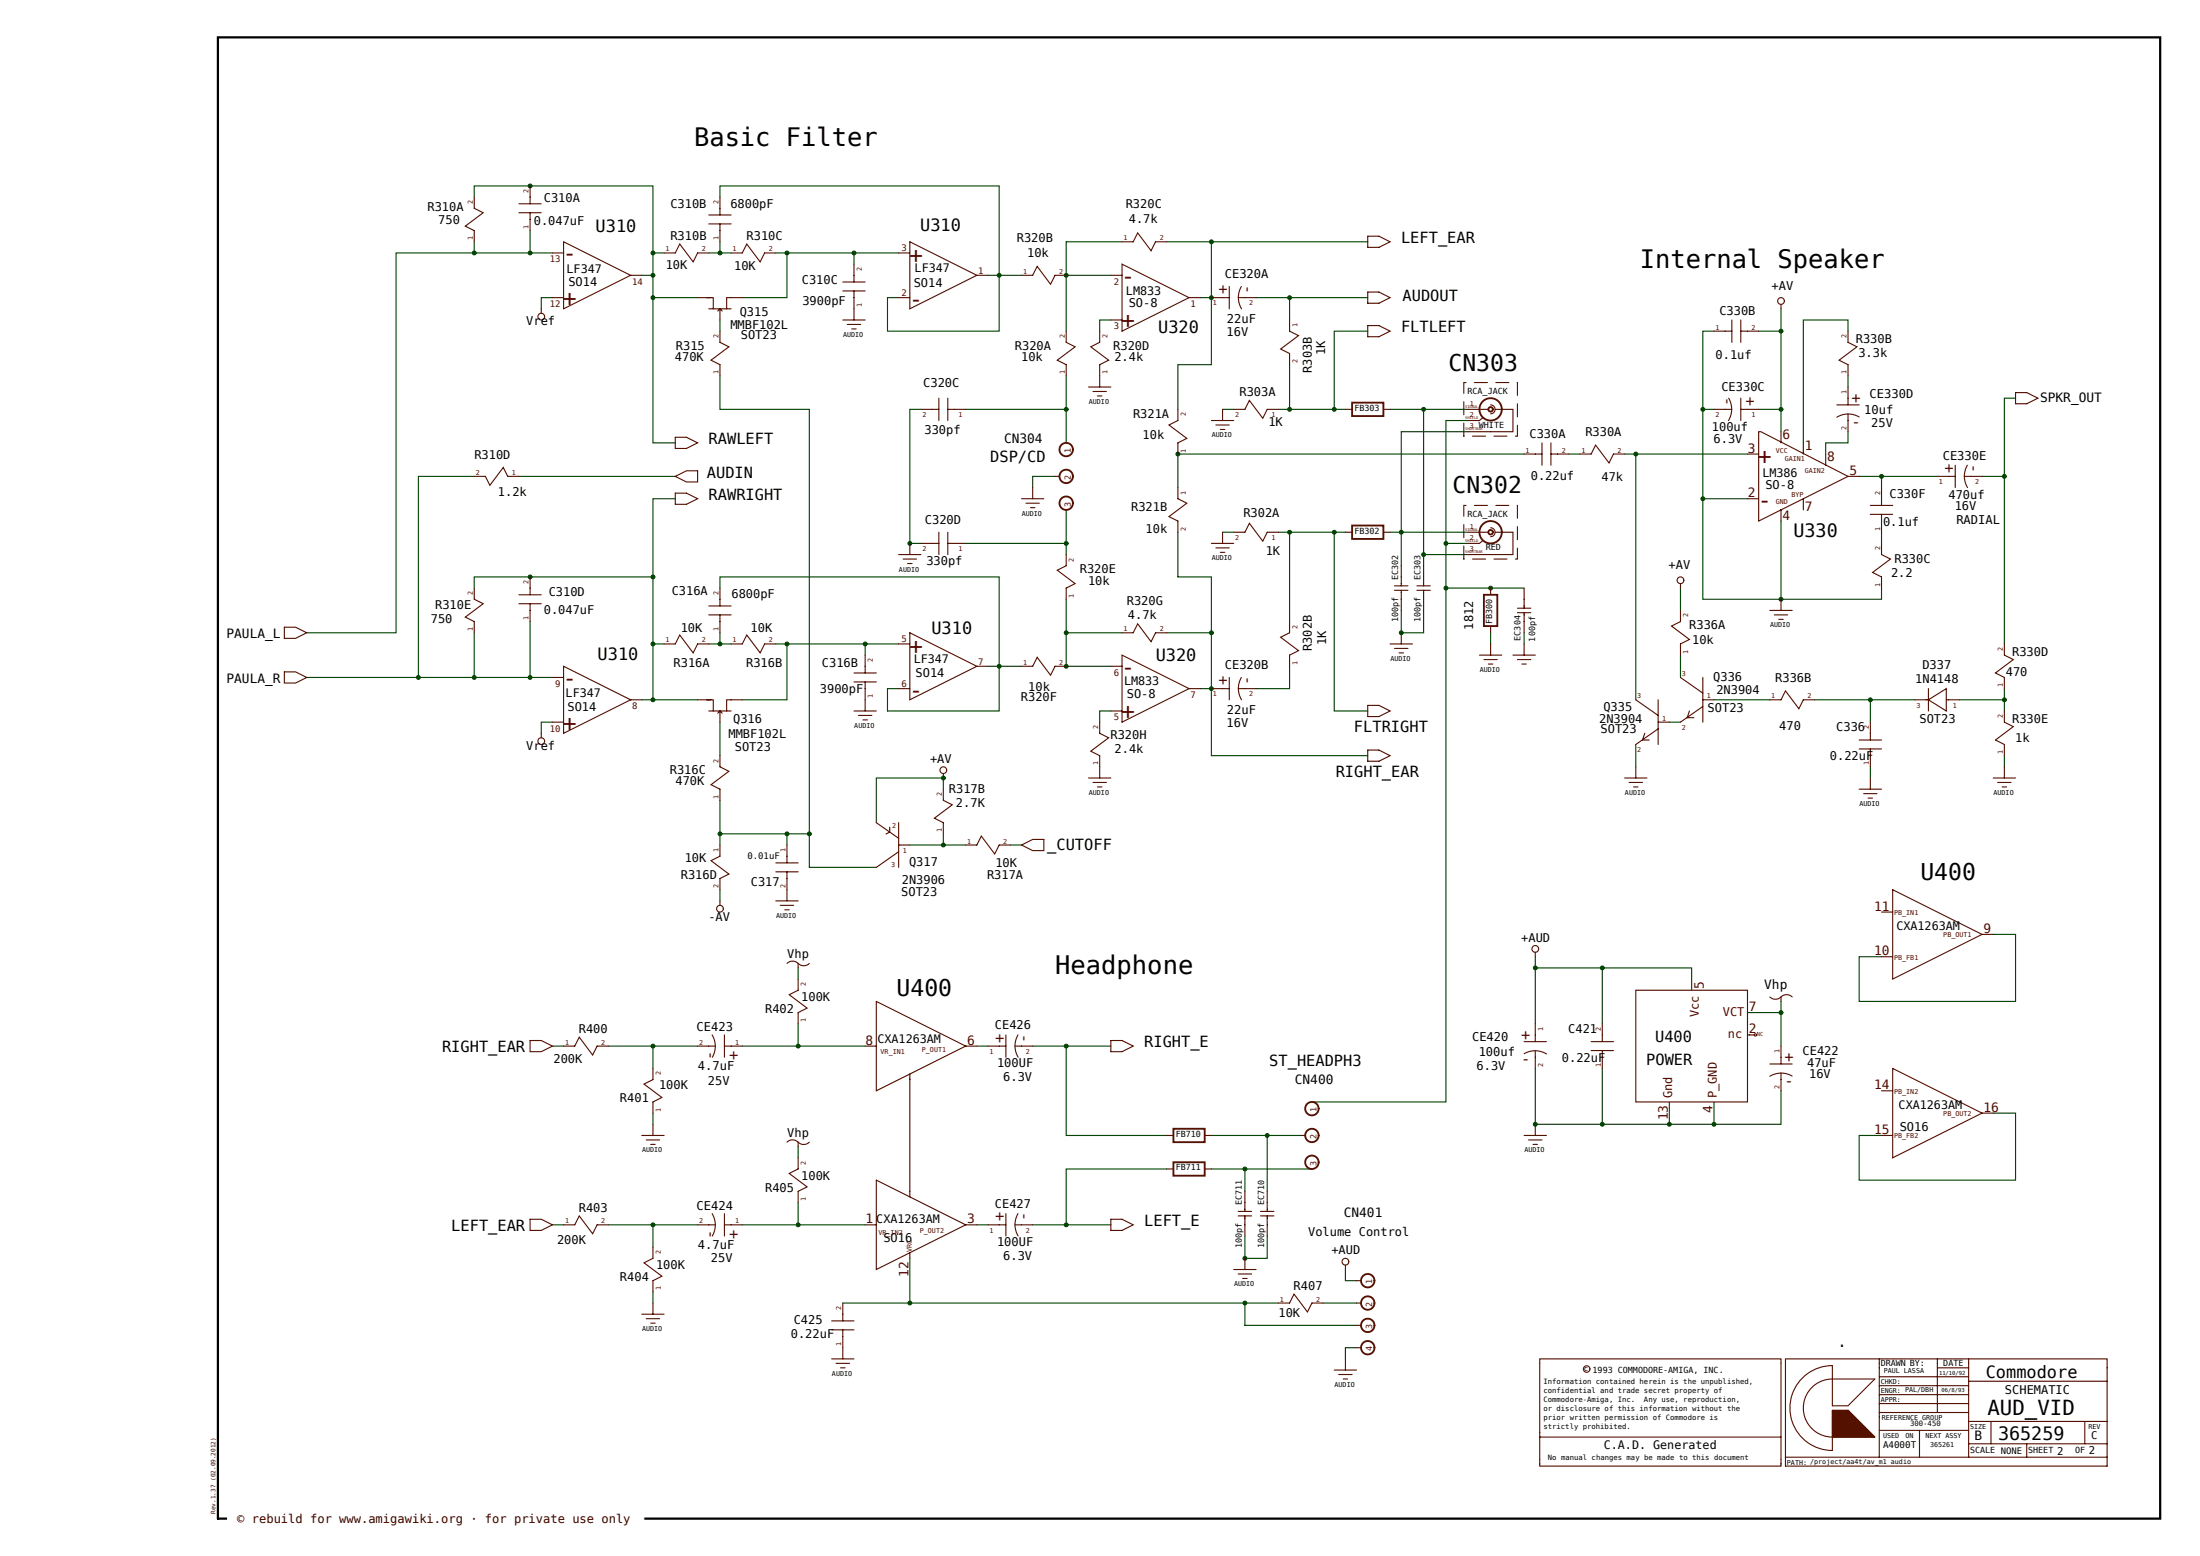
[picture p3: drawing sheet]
<svg xmlns="http://www.w3.org/2000/svg" width="420mm" height="297mm" viewBox="0 0 420 297" stroke-linecap="round" stroke-linejoin="round" font-family="sans-serif">
<path d="M41.6 7.1h370.8v282.8h-370.8z" fill="#fff" stroke="#fff" stroke-width=".19"/>
<path d="M41.6 7.1h370.8v282.8h-370.8z" fill="none" stroke="#000" stroke-width=".43"/>
<g fill="none" stroke="#040" stroke-width=".21">
<path d="M90.5 37.6v-2.1h34.2v49h4.2M137.4 37.6v-2.1h53.4v27.7h-21.4v-6.4h2.2M90.5 46.2v2.1M101.2 44v4.3M105.5 48.3h-29.9v72.5h-17M105.5 56.8h-2.2v2.1M122.5 52.5h2.2M124.7 48.3h2.1M124.7 56.8h8.5M137.4 46.2v2.1h-2.1M137.4 48.3h2.2M148.1 48.3h23.5"/>
<path d="M150.2 48.3v8.5h-8.5M163 48.3v2.1M188.6 52.5h6.4M203.5 52.5h8.6M214.2 46.2h-10.7v17M222.7 46.2h38.4M229.1 56.8h2.2M231.3 46.2v23.4h-6.4v8.5M239.8 56.8h21.3M246.2 56.8v4.3M340 58.9v19.2M137.4 71.7v6.4h17.1v87.5h12.8"/>
<path d="M137.4 61.1v2.1M175.8 78.1h-2.1v25.6h2.1M184.4 78.1h19.1v6.4M203.5 71.7v6.4M212.1 61.1h-2.2v2.1M233.4 78.1h2.1M246.2 69.6v8.5M254.7 78.1h2.2M261.1 63.2h-6.4v14.9h-10.6M265.4 78.1h6.4M280.3 78.1h-8.5v27.8M325.1 78.1h2.1"/>
<path d="M327.2 63.2h-2.1v51.2h34.1v-2.1M335.7 78.1h4.3v4.3M335.7 63.2h4.3M352.8 63.2v-2.1h-8.5v23.4M352.8 71.7v2.2M384.8 76h-2.1v46.9M90.5 90.9h-10.6v38.4M99.1 90.9h29.8M128.9 95.2h-4.2v38.4M201.4 90.9h-4.3v2.2M203.5 97.3v6.4M280.3 80.3h-4.3v32h15"/>
<path d="M280.3 82.4h-12.8v25.6M291 86.7h-66.1v6.4M299.5 86.7h2.1M310.2 86.7h2.1v46.9M312.3 86.7h21.3M325.1 95.2h8.5M340 99.5v14.9M352.8 82.4v2.1h-4.3v2.2M354.9 90.9h15M359.2 90.9v2.2M378.4 90.9h4.3M101.2 118.6v10.7"/>
<path d="M124.7 110.1h-34.2v2.2M137.4 112.3v-2.2h53.4v25.6h-21.4v-4.3h2.2M184.4 103.7h19.1v2.2M203.5 114.4v12.8h8.6M224.9 101.6v8.5h6.4v34.1h29.8M233.4 101.6h2.1M244.1 101.6h12.8M246.2 101.6v17M254.7 101.6v34.1h6.4M265.4 101.6h14.9M267.5 116.5v4.3h4.3v-4.3M276 112.3v98h-25.5"/>
<path d="M276 103.7h4.3M280.3 105.9h-8.5v2.1M320.8 112.3v4.2M359.2 101.6v2.1M58.6 129.3h46.9M90.5 120.8v8.5M105.5 137.8h-2.2v2.2M122.5 133.6h10.7M124.7 122.9h2.1M135.3 122.9h2.1M137.4 120.8v2.1h2.2M137.4 137.8v6.4"/>
<path d="M148.1 122.9h2.1v10.7h-8.5M150.2 122.9h21.4M165.2 122.9v2.1M188.6 127.2h6.4M203.5 120.8h10.7M212.1 135.7h-2.2v2.1M222.7 120.8h8.6M229.1 131.4h2.2M246.2 127.2v4.2h-6.4M284.6 120.8v2.1M291 120.8v2.1M318.7 137.8h2.1"/>
<path d="M320.8 125v4.3M327.2 133.6h10.7M346.4 133.6h19.2M357.1 133.6v4.2M382.7 131.4v2.2h-8.6M382.7 133.6v2.1M137.4 152.8v6.4h17.1M137.4 159.2v2.1M150.2 159.2v2.1M180.1 150.6v-2.1h-12.8v8.5M180.1 159.2v2.1h4.3M312.3 142.1v4.3"/>
<path d="M357.1 146.4v2.1M382.7 144.2v2.2M137.4 169.8v2.2M173.7 161.3h6.4M192.9 161.3h2.1M380.5 178.4h4.3v12.7h-29.9v-8.5h4.3M105.5 199.7h2.1M116.1 199.7h17.1M124.7 199.7v4.2M141.7 199.7h23.5M152.4 184.7v2.2M152.4 195.4v4.3"/>
<path d="M186.5 199.7h2.1M197.1 199.7h6.4M212.1 199.7h-8.6v17h19.2M293.1 182.6v2.1M305.9 184.7h-12.8v10.7M323 189v-4.3h-17.1v10.7M333.6 193.3h6.4M340 191.1v8.6M124.7 212.5v2.1M152.4 218.9v2.1M231.3 216.7h10.6M248.3 216.7h-6.4v10.7"/>
<path d="M293.1 203.9v10.7h12.8M305.9 203.9v10.7h34.1v-6.4M318.7 210.3v4.3M327.2 210.3v4.3M380.5 212.5h4.3v12.8h-29.9v-8.6h4.3M105.5 233.8h2.1M116.1 233.8h17.1M124.7 233.8v4.3M141.7 233.8h23.5M152.4 229.5v4.3M186.5 233.8h2.1M197.1 233.8h15"/>
<path d="M222.7 223.1h-19.2v10.7M231.3 223.1h6.4v4.3M237.7 235.9v4.3h4.2v-4.3M237.7 223.1h12.8M124.7 246.6v2.1M160.9 248.7h76.8M173.7 240.2v8.5M244.1 248.7h-6.4v4.3h21.3M252.6 248.7h6.4M256.9 242.3v2.2h2.1M259 257.2h-2.1v2.2"/>
</g>
<g fill="#040" stroke="#040" stroke-width=".21">
<circle cx="203.5" cy="103.7" r=".36"/>
<circle cx="293.1" cy="214.6" r=".36"/>
<circle cx="340" cy="193.3" r=".36"/>
<circle cx="203.5" cy="233.8" r=".36"/>
<circle cx="152.4" cy="233.8" r=".36"/>
<circle cx="124.7" cy="233.8" r=".36"/>
<circle cx="312.3" cy="86.7" r=".36"/>
<circle cx="224.9" cy="86.7" r=".36"/>
<circle cx="327.2" cy="214.6" r=".36"/>
<circle cx="318.7" cy="214.6" r=".36"/>
<circle cx="305.9" cy="214.6" r=".36"/>
<circle cx="237.7" cy="248.7" r=".36"/>
<circle cx="276" cy="112.3" r=".36"/>
<circle cx="267.5" cy="120.8" r=".36"/>
<circle cx="231.3" cy="131.4" r=".36"/>
<circle cx="231.3" cy="120.8" r=".36"/>
<circle cx="382.7" cy="90.9" r=".36"/>
<circle cx="359.2" cy="90.9" r=".36"/>
<circle cx="190.8" cy="127.2" r=".36"/>
<circle cx="137.4" cy="48.3" r=".36"/>
<circle cx="90.5" cy="48.3" r=".36"/>
<circle cx="101.2" cy="48.3" r=".36"/>
<circle cx="305.9" cy="184.7" r=".36"/>
<circle cx="293.1" cy="184.7" r=".36"/>
<circle cx="180.1" cy="148.5" r=".36"/>
<circle cx="267.5" cy="101.6" r=".36"/>
<circle cx="246.2" cy="101.6" r=".36"/>
<circle cx="254.7" cy="101.6" r=".36"/>
<circle cx="173.7" cy="248.7" r=".36"/>
<circle cx="276" cy="103.7" r=".36"/>
<circle cx="284.6" cy="112.3" r=".36"/>
<circle cx="237.7" cy="240.2" r=".36"/>
<circle cx="137.4" cy="122.9" r=".36"/>
<circle cx="152.4" cy="199.7" r=".36"/>
<circle cx="124.7" cy="199.7" r=".36"/>
<circle cx="382.7" cy="133.6" r=".36"/>
<circle cx="357.1" cy="133.6" r=".36"/>
<circle cx="165.2" cy="122.9" r=".36"/>
<circle cx="150.2" cy="122.9" r=".36"/>
<circle cx="124.7" cy="133.6" r=".36"/>
<circle cx="124.7" cy="122.9" r=".36"/>
<circle cx="124.7" cy="110.1" r=".36"/>
<circle cx="101.2" cy="110.1" r=".36"/>
<circle cx="231.3" cy="46.2" r=".36"/>
<circle cx="237.7" cy="223.1" r=".36"/>
<circle cx="241.9" cy="216.7" r=".36"/>
<circle cx="203.5" cy="127.2" r=".36"/>
<circle cx="203.5" cy="120.8" r=".36"/>
<circle cx="340" cy="78.1" r=".36"/>
<circle cx="340" cy="63.2" r=".36"/>
<circle cx="325.1" cy="78.1" r=".36"/>
<circle cx="325.1" cy="95.2" r=".36"/>
<circle cx="340" cy="114.4" r=".36"/>
<circle cx="271.8" cy="105.9" r=".36"/>
<circle cx="271.8" cy="78.1" r=".36"/>
<circle cx="203.5" cy="78.1" r=".36"/>
<circle cx="173.7" cy="103.7" r=".36"/>
<circle cx="137.4" cy="159.2" r=".36"/>
<circle cx="150.2" cy="159.2" r=".36"/>
<circle cx="154.5" cy="159.2" r=".36"/>
<circle cx="101.2" cy="129.3" r=".36"/>
<circle cx="79.9" cy="129.3" r=".36"/>
<circle cx="90.5" cy="129.3" r=".36"/>
<circle cx="246.2" cy="78.1" r=".36"/>
<circle cx="254.7" cy="78.1" r=".36"/>
<circle cx="246.2" cy="56.8" r=".36"/>
<circle cx="163" cy="48.3" r=".36"/>
<circle cx="150.2" cy="48.3" r=".36"/>
<circle cx="231.3" cy="56.8" r=".36"/>
<circle cx="203.5" cy="52.5" r=".36"/>
<circle cx="203.5" cy="199.7" r=".36"/>
<circle cx="190.8" cy="52.5" r=".36"/>
<circle cx="124.7" cy="56.8" r=".36"/>
<circle cx="124.7" cy="52.5" r=".36"/>
<circle cx="124.7" cy="48.3" r=".36"/>
<circle cx="101.2" cy="35.5" r=".36"/>
<circle cx="180.1" cy="161.3" r=".36"/>
</g>
<g fill="none" stroke="#510" stroke-width=".21">
<path d="M54.3 119.7h2.1l2.2 1.1-2.2 1h-2.1zM54.3 128.2h2.1l2.2 1.1-2.2 1.1h-2.1zM293.1 181.8v.8M303.8 198.8h4.2M305.9 195.4v3.4M340 199.7v3.4M291 216.7h4.2M291.8 217.6h2.6M292.7 218.4h.8M293.1 214.6v2.1M303.8 200.5h4.2M305.9 200.5v3.4"/>
<path d="M337.9 203.1h4.2M340 204.8v3.4M342.1 205.4a4.2 4.2 0 0 0-4.2 0M158.8 253.8h4.2M158.8 252.1h4.2M160.9 248.7v3.4M160.9 253.8v3.4M294 274.3v5.5h46v-20.4h-46v14.9h46"/>
<circle cx="293.1" cy="181.1" r=".64"/>
<circle cx="302.9" cy="261.3" r=".62"/>
</g>
<path d="M312.3 189h21.3v21.3h-21.3z" fill="#fff" stroke="#510" stroke-width=".21"/>
<g fill="none" stroke="#510" stroke-width=".21">
<path d="M90.5 37.6v2.2l1.7 .8-3.4 2.6 1.7 .8v2.2M99.1 38.9h4.2M101.2 35.5v3.4M137.4 37.6v3.4M99.1 40.6h4.2M101.2 40.6v3.4M103.3 58.9v.9M105.5 48.3h2.1M105.5 56.8h2.1M107.6 46.2l12.8 6.3-12.8 6.4zM120.4 52.5h2.1M126.8 48.3h2.1l.9-1.7 2.5 3.4 .9-1.7h2.1"/>
<path d="M133.2 56.8h2.5M135.3 56.8h.9v2.1M135.3 58.9h4.3M135.3 42.7h4.3M135.3 41h4.3M137.4 42.7v3.5M137.4 58.9v2.2M137.4 58.9l-.4 .5M137.4 58.9l.5 .5M139.6 48.3h2.1l.9-1.7 2.5 3.4 .9-1.7h2.1M141.7 56.8h-3v2.1M160.9 55.5h4.3"/>
<path d="M160.9 53.8h4.3M163 50.4v3.4M163 55.5v5.6M171.6 48.3h2.1M171.6 56.8h2.1M173.7 46.2l12.8 6.3-12.8 6.4zM186.5 52.5h2.1M195 52.5h2.1l.9-1.7 2.6 3.5 .8-1.8h2.1M212.1 52.5h2.1M214.2 50.4l12.8 6.4-12.8 6.4zM214.2 46.2h2.1l.9-1.8 2.6 3.5 .8-1.7h2.1M227 56.8h2.1"/>
<path d="M231.3 56.8h3.4M234.7 54.7v4.2M236.4 56.8h3.4M237 54.7a4.2 4.2 0 0 0 0 4.2M261.1 45.1h2.1l2.2 1.1-2.2 1h-2.1zM137.4 63.2v2.1l1.8 .9-3.5 2.6 1.7 .8v2.1M160.9 61.1h4.3M161.8 61.9h2.5M162.6 62.8h.9M175.8 78.1h3.4M179.2 76v4.3M180.9 76v4.3"/>
<path d="M180.9 78.1h3.5M203.5 63.2v2.1l1.8 .9-3.5 2.6 1.7 .8v2.1M207.8 73.9h4.3M208.7 74.7h2.5M209.5 75.6h.9M209.9 63.2v2.1l-1.7 .9 3.4 2.6-1.7 .8v4.3M212.1 61.1h2.1M224.9 78.1v2.2l-1.7 .8 3.4 2.6-1.7 .8v2.2M233.4 78.1v2.2M90.5 90.9h2.2l.8 1.7 2.6-3.4 .8 1.7h2.2M128.9 94.1h2.1l2.2 1.1-2.2 1.1h-2.1zM128.9 90.9l2.1-1h2.2v2.1h-2.2z"/>
<path d="M128.9 83.5h2.1l2.2 1-2.2 1.1h-2.1zM195 95.2h4.3M195.9 96h2.5M196.7 96.9h.9M197.1 93.1v2.1M201.4 90.9h.9M224.9 93.1v2.1l1.7 .8-3.4 2.6 1.7 .9v2.1M231.3 80.3h4.2M232.1 81.1h2.6M233 82h.8M90.5 112.3v2.1l1.7 .8-3.4 2.6 1.7 .8v2.2M99.1 115.2h4.2"/>
<path d="M99.1 113.5h4.2M101.2 110.1v3.4M101.2 115.2v3.4M135.3 117.4h4.3M135.3 115.7h4.3M137.4 112.3v3.4M137.4 117.4v3.4M171.6 105.9h4.2M172.4 106.7h2.6M173.3 107.6h.8M173.7 103.7v2.2M175.8 103.7h3.4"/>
<path d="M179.2 101.6v4.3M180.9 103.7h3.5M180.9 101.6v4.3M203.5 105.9v2.1l-1.7 .8 3.5 2.6-1.8 .9v2.1M231.3 103.7h4.2M232.1 104.6h2.6M233 105.4h.8M233.4 101.6v2.1M103.3 140v.8M105.5 129.3h2.1M105.5 137.8h2.1M107.6 127.2l12.8 6.4-12.8 6.4z"/>
<path d="M120.4 133.6h2.1M126.8 122.9h2.1l.9-1.7 2.5 3.4 .9-1.7h2.1M133.2 133.6h2.5M135.3 133.6h.9v2.1M135.3 135.7h4.3M137.4 135.7v2.1M137.4 135.7l-.4 .4M137.4 135.7l.5 .4M139.6 122.9h2.1l.9-1.7 2.5 3.4 .9-1.7h2.1M141.7 133.6h-3v2.1M163 135.7h4.3M163 130.2h4.3"/>
<path d="M163 128.5h4.3M163.9 136.6h2.5M164.7 137.4h.9M165.2 125v3.5M165.2 130.2v5.5M171.6 122.9h2.1M171.6 131.4h2.1M173.7 120.8l12.8 6.4-12.8 6.4zM186.5 127.2h2.1M195 127.2h2.1l.9-1.7 2.6 3.4 .8-1.7h2.1M209.9 137.8v2.2l1.7 .8-3.4 2.6 1.7 .8v4.3M212.1 135.7h2.1"/>
<path d="M212.1 127.2h2.1M214.2 125l12.8 6.4-12.8 6.4zM214.2 120.8h2.1l.9-1.7 2.6 3.4 .8-1.7h2.1M227 131.4h2.1M231.3 131.4h3.4M234.7 129.3v4.3M236.4 131.4h3.4M237 129.3a4.2 4.2 0 0 0 0 4.3M137.4 144.2v2.2l1.8 .8-3.5 2.6 1.7 .8v2.2M167.3 157l4.3 3M169.9 157.9v.9l-.8 .4M171.6 157v8.6"/>
<path d="M180.1 150.6v2.2l1.7 .8-3.4 2.6 1.7 .8v2.2M180.1 147.6v.9M207.8 148.5h4.3M208.7 149.4h2.5M209.5 150.2h.9M261.1 143.2h2.1l2.2 1-2.2 1.1h-2.1zM137.4 161.3v2.1l-1.7 .9 3.5 2.5-1.8 .9v2.1M137.4 172v.8M148.1 172h4.3M148.1 164.7h4.3M148.1 166.4h4.3M149 172.8h2.5"/>
<path d="M149.8 173.7h.9M150.2 161.3v3.4M150.2 166.4v5.6M171.6 161.3h2.1M171.6 162.6l-4.3 3M184.4 161.3h2.1l.8-1.7 2.6 3.4 .9-1.7h2.1M195 161.3l2.1-1.1h2.2v2.2h-2.2zM359.2 174.1h2.1M361.3 169.8l17.1 8.6-17.1 8.5zM378.4 178.4h2.1M101.2 198.6h2.1l2.2 1.1-2.2 1h-2.1zM107.6 199.7h2.1l.9-1.7 2.5 3.4 .9-1.7h2.1"/>
<path d="M133.2 199.7h3.4M136 197.5a4.2 4.2 0 0 1 0 4.3M138.3 197.5v4.3M138.3 199.7h3.4M188.6 199.7h3.4M192 197.5v4.3M193.7 199.7h3.4M194.3 197.5a4.2 4.2 0 0 0 .1 4.3M291 198.8h4.2M293.1 195.4v3.4M333.7 197.5h1.2M337.9 190.3a1.51 1.51 0 0 0 2.1 0"/>
<path d="M340 190.3a1.51 1.51 0 0 1 2.1 0M340 190.3v.8M359.2 182.6h2.1M122.5 216.7h4.3M123.4 217.6h2.5M124.2 218.4h.9M124.7 203.9v2.2l-1.8 .8 3.5 2.6-1.7 .8v2.2M124.7 214.6v2.1M222.7 216.7h1.3M230 216.7h1.3M291 201.1a4.2 4.2 0 0 1 4.2 .1M293.1 200.5v3.4"/>
<path d="M359.2 216.7h2.1M359.2 208.2h2.1M361.3 203.9l17.1 8.6-17.1 8.5zM378.4 212.5h2.1M101.2 232.7h2.1l2.2 1.1-2.2 1.1h-2.1zM107.6 233.8h2.1l.9-1.7 2.5 3.4 .9-1.7h2.1M124.7 238.1v2.1l-1.8 .8 3.5 2.6-1.7 .9v2.1M133.2 233.8h3.4M136 231.7a4.2 4.2 0 0 1 0 4.2M138.3 233.8h3.4M138.3 231.7v4.2M188.6 233.8h3.4"/>
<path d="M192 231.7v4.2M193.7 233.8h3.4M194.3 231.7a4.2 4.2 0 0 0 .1 4.2M122.5 250.8h4.3M123.4 251.7h2.5M124.2 252.6h.9M124.7 248.7v2.1M158.8 259.4h4.2M160.9 257.2v2.2M235.5 242.3h4.3M236.4 243.2h2.5M237.2 244h.9"/>
<path d="M237.7 240.2v2.1M244.1 248.7h2.1l.8-1.7 2.6 3.4 .9-1.7h2.1M256.9 259.4v2.1M259 248.7h.8M259 253h.8M259 244.5h.8M259 257.2h.8M358.8 259.4v18.7M369.9 259.4v10.2M375.8 259.4v18.7M159.6 260.2h2.6M160.5 261.1h.8"/>
<path d="M254.7 261.5h4.3M255.6 262.4h2.5M256.4 263.2h.9M340.9 278.1v1.7h61.4v-20.4h-61.4v18.7h61.4M344 263.2a8.1 8.1 0 0 0-1.6 8.7 8.1 8.1 0 0 0 7.4 5v-7.7h3l5.1 5.1h-8.1a5.5 5.5 0 0 1-5.5-5.5 5.5 5.5 0 0 1 5.5-5.6h8.1l-5.1 5.1h-3v-7.6a8.1 8.1 0 0 0-5.8 2.5zM349.8 271.3h5.1M349.8 269.6h3.4M349.8 270h3.9M349.8 270.5h4.3M349.8 270.9h4.7M349.8 271.7h5.6M349.8 272.2h6"/>
<path d="M349.8 272.6h6.4M349.8 273h6.8M349.8 273.4h7.3M349.8 273.9h7.7M349.8 269.4h3.2M349.8 269.8h3.6M349.8 270.3h4.1M349.8 270.7h4.5M349.8 271.1h4.9M349.8 271.5h5.3M349.8 272h5.8M349.8 272.4h6.2"/>
<path d="M349.8 272.8h6.6M349.8 273.2h7.1M349.8 273.7h7.5M349.8 274.1h7.9M349.8 269.3h3.1M349.8 269.5h3.3M349.8 269.5h3.4M349.8 269.7h3.5M349.8 269.9h3.7M349.8 270h3.8M349.8 270.1h3.9M349.8 270.2h4"/>
<path d="M349.8 270.4h4.2M349.8 270.5h4.4M349.8 270.6h4.4M349.8 270.7h4.6M349.8 270.8h4.6M349.8 271h4.8M349.8 271h4.9M349.8 271.2h5M349.8 271.2h5.1M349.8 271.4h5.2M349.8 271.6h5.4M349.8 271.7h5.5"/>
<path d="M349.8 271.8h5.6M349.8 271.9h5.7M349.8 272.1h5.9M349.8 272.2h6.1M349.8 272.3h6.1M349.8 272.5h6.3M349.8 272.7h6.5M349.8 272.7h6.6M349.8 272.9h6.7M349.8 273.1h6.9M349.8 273.2h7M349.8 273.3h7.1"/>
<path d="M349.8 273.4h7.2M349.8 273.5h7.3M349.8 273.6h7.4M349.8 273.7h7.6M349.8 273.8h7.6M349.8 273.9h7.8M349.8 274h7.8M349.8 274.2h8M358.8 273h17M358.8 269.6h17M358.8 267.9h17M358.8 266.2h17"/>
<path d="M358.8 264.5h17M358.8 262.8h17M366.4 273v5.1M369.9 261.1h5.9M375.8 275.6h26.5M375.8 271.3h26.5M375.8 263.6h26.5M380.1 271.3v4.3M386.9 275.6v2.5M398 271.3v4.3"/>
<circle cx="103.3" cy="60.4" r=".64"/>
<circle cx="103.3" cy="141.5" r=".64"/>
<circle cx="180.1" cy="147" r=".64"/>
<circle cx="137.4" cy="173.4" r=".64"/>
<circle cx="335.1" cy="197.5" r=".21"/>
</g>
<g fill="none" stroke="#510" stroke-width=".36">
<circle cx="203.5" cy="96" r="1.28"/>
<circle cx="203.5" cy="85.8" r="1.28"/>
<circle cx="203.5" cy="90.9" r="1.28"/>
<circle cx="261.1" cy="248.7" r="1.28"/>
<circle cx="261.1" cy="244.5" r="1.28"/>
<circle cx="261.1" cy="253" r="1.28"/>
<circle cx="261.1" cy="257.2" r="1.28"/>
</g>
<path d="M224 215.5h6v2.5h-6z" fill="#fff" stroke="#510" stroke-width=".36"/>
<g fill="none" stroke="#510" stroke-width=".21">
<path d="M235.5 78.1h2.2l.8-1.7 2.6 3.4 .8-1.7h2.2M246.2 61.1v2.1l1.7 .9-3.4 2.5 1.7 .9v2.1M235.5 101.6h2.2l.8-1.7 2.6 3.4 .8-1.7h2.2M246.2 118.6v2.2l-1.7 .8 3.4 2.6-1.7 .8v2.2M256.9 101.6h1.2M264.1 101.6h1.3M150.2 183.9a1.51 1.51 0 0 1 2.2 0M152.4 183.9a1.51 1.51 0 0 0 2.1 0M152.4 186.9v2.1l-1.7 .9 3.4 2.5-1.7 .9v2.1M152.4 183.9v.8M165.2 199.7h2.1M167.3 191.1l17.1 8.6-17.1 8.5z"/>
<path d="M184.4 199.7h2.1M150.2 218a1.51 1.51 0 0 1 2.2 0M152.4 218a1.51 1.51 0 0 0 2.1 0M152.4 218v.9M173.7 205v23.5M152.4 221v2.1l-1.7 .9 3.4 2.5-1.7 .9v2.1M165.2 233.8h2.1M167.3 225.3l17.1 8.5-17.1 8.5zM173.7 239.1v1.1M184.4 233.8h2.1"/>
</g>
<path d="M258.1 100.3h6v2.6h-6z" fill="#fff" stroke="#510" stroke-width=".36"/>
<path d="M256.9 78.1h1.2M264.1 78.1h1.3" fill="none" stroke="#510" stroke-width=".21"/>
<path d="M258.1 76.9h6v2.5h-6z" fill="#fff" stroke="#510" stroke-width=".36"/>
<path d="M222.7 223.1h1.3M230 223.1h1.3" fill="none" stroke="#510" stroke-width=".21"/>
<path d="M224 221.8h6v2.6h-6z" fill="#fff" stroke="#510" stroke-width=".36"/>
<g fill="none" stroke="#510" stroke-width=".21">
<path d="M261.1 55.7h2.1l2.2 1.1-2.2 1.1h-2.1zM261.1 62.1h2.1l2.2 1.1-2.2 1.1h-2.1zM280.3 78.1h3.8M283.1 79.7l-.7 .6h-2.1M284.6 77.3a.85 .85 0 0 1 .8 .8 .85 .85 0 0 1-.8 .9M285.4 78.1h3.4v4.3h-8.5M266.2 111.8h2.6M266.2 112.7h2.6M267.5 108v3.8M267.5 112.7v3.8M270.5 111.8h2.6M270.5 112.7h2.6"/>
<path d="M271.8 108v3.8M271.8 112.7v3.8M280.3 101.6h3.8M283.1 103.2l-.7 .5h-2.1M284.6 100.7a.85 .85 0 0 1 .8 .9 .85 .85 0 0 1-.8 .8M284.6 119.5v1.3M284.6 112.3v1.2M285.4 101.6h3.4v4.3h-8.5M261.1 134.6h2.1l2.2 1.1-2.2 1.1h-2.1zM265.4 122.9h4.2M266.2 123.8h2.6M267.1 124.6h.8"/>
<path d="M267.5 120.8v2.1M282.4 125h4.3M283.3 125.9h2.5M284.1 126.8h.9M284.6 122.9v2.1M236.4 231.2h2.5M236.4 232.1h2.5M237.7 227.4v3.8M237.7 232.1v3.8M240.6 231.2h2.6M240.6 232.1h2.6M241.9 227.4v3.8"/>
<path d="M241.9 232.1v3.8"/>
</g>
<path d="M279.5 83.3v-10.3h10.2v10.3h-10.2M279.5 106.7v-10.2h10.2v10.2h-10.2" fill="none" stroke="#510" stroke-width=".21" stroke-dasharray="2.5 1.6"/>
<g fill="none" stroke="#510" stroke-width=".36">
<circle cx="284.6" cy="78.1" r=".43"/>
<circle cx="284.6" cy="78.1" r="2.13"/>
<circle cx="284.6" cy="101.6" r=".43"/>
<circle cx="284.6" cy="101.6" r="2.13"/>
</g>
<path d="M283.3 113.5h2.5v6h-2.5z" fill="#fff" stroke="#510" stroke-width=".36"/>
<g fill="none" stroke="#510" stroke-width=".21">
<path d="M340 58.1v.8M327.2 78.1h3.4M327.2 63.2h3.4M330 76a4.2 4.2 0 0 1 0 4.3M330.6 61.1v4.2M332.3 78.1h3.4M332.3 61.1v4.2M332.3 76v4.3M332.3 63.2h3.4M350.7 77.3h4.2M352.8 63.2v2.1l1.7 .9-3.4 2.6 1.7 .8v2.1M352.8 73.9v3.4"/>
<path d="M352.8 79v3.4M354.9 79.6a4.2 4.2 0 0 0-4.2 0M384.8 74.9h2.1l2.2 1.1-2.2 1.1h-2.1zM291 86.7h3.4M294.4 84.5v4.3M296.1 86.7h3.4M296.1 84.5v4.3M301.6 86.7h2.2l.8-1.7 2.6 3.4 .8-1.7h2.2M333.6 86.7h2.1M333.6 95.2h2.1M340 82.4v2.1M340 97.3v2.2"/>
<path d="M344.3 84.5v2.2M344.3 95.2v2.1M348.5 86.7v2.1M352.8 90.9l-16.6-8.5h-.5v17.1l4.3-2.2M352.8 90.9h2.1M352.8 90.9l-12.8 6.4M357.1 98.2h4.2M357.1 96.5h4.2M359.2 93.1v3.4M359.2 98.2v3.4M369.9 90.9h3.4M373.3 88.8v4.3"/>
<path d="M375 90.9h3.4M375.6 88.8a4.2 4.2 0 0 0 0 4.3M289.7 116.1h2.5M289.7 116.9h2.5M291 112.3v3.8M291 116.9v3.9M320.8 116.5v2.1l-1.7 .9 3.4 2.6-1.7 .8v2.1M320.8 111.4v.9M337.9 116.5h4.2M338.7 117.4h2.6M339.6 118.2h.8M340 114.4v2.1"/>
<path d="M359.2 103.7v2.2l1.7 .8-3.4 2.6 1.7 .8v2.2M288.8 125h4.3M289.7 125.9h2.5M290.5 126.8h.9M291 122.9v2.1M312.3 133.6l4.3 3M314 140l-.4 1.3h1.2M316.6 133.6v8.5M316.6 137.8h2.1M316.6 139.1l-4.3 3M320.8 129.3l4.3 3M322.5 135.7l-.4 1.3h1.3"/>
<path d="M325.1 129.3v8.5M325.1 133.6h2.1M325.1 134.9l-4.3 2.9M337.9 133.6h2.1l.9-1.7 2.5 3.4 .9-1.7h2.1M357.1 137.8v3.5M365.6 133.6h2.6M368.2 133.6l3.4-2.2v4.3zM368.2 131.4v4.3M371.6 133.6h2.5M382.7 135.7v2.1l1.7 .9-3.5 2.6 1.8 .8v2.1M382.7 122.9v2.1l1.7 .9-3.5 2.6 1.8 .8v2.1M310.2 148.5h4.2"/>
<path d="M311 149.4h2.6M311.9 150.2h.8M312.3 146.4v2.1M354.9 141.3h4.3M354.9 150.6h4.3M354.9 143h4.3M355.8 151.5h2.5M356.6 152.3h.9M357.1 143v3.4M357.1 148.5v2.1M380.5 148.5h4.3M381.4 149.4h2.5"/>
<path d="M382.2 150.2h.9M382.7 146.4v2.1M212.1 198.6h2.1l2.1 1.1-2.1 1h-2.1zM248.3 216.7h.9M212.1 232.7h2.1l2.1 1.1-2.1 1.1h-2.1zM256.9 241.5v.8"/>
<circle cx="340" cy="57.5" r=".64"/>
<circle cx="320.8" cy="110.8" r=".64"/>
<circle cx="256.9" cy="240.8" r=".64"/>
</g>
<g fill="none" stroke="#510" stroke-width=".36">
<circle cx="250.5" cy="216.7" r="1.28"/>
<circle cx="250.5" cy="211.6" r="1.28"/>
<circle cx="250.5" cy="221.8" r="1.28"/>
</g>
<path d="M43.4 288.4h79.5v2.8h-79.5z" fill="#fff" stroke="#fff" stroke-width=".19"/>
<g font-size="4.9">
<text x="132.5" y="27.9">Basic Filter</text>
<text x="313.1" y="51.1">Internal Speaker</text>
<text x="201.4" y="186">Headphone</text>
</g>
<g font-size="4.4" fill="#500">
<text x="107.5" y="49.9">-</text>
<text x="173.6" y="50.1">+</text>
<text x="107.5" y="58.4">+</text>
<text x="173.6" y="58.7">-</text>
<text x="214.1" y="54.2">-</text>
<text x="214.1" y="62.7">+</text>
<text x="335.6" y="88.5">+</text>
<text x="335.6" y="97">-</text>
<text x="173.6" y="124.8">+</text>
<text x="107.5" y="130.9">-</text>
<text x="214.1" y="128.8">-</text>
<text x="173.6" y="133.3">-</text>
<text x="214.1" y="137.3">+</text>
<text x="107.5" y="139.4">+</text>
</g>
<g font-size="4.4">
<text x="276.5" y="70.8">CN303</text>
<text x="277.3" y="94.1">CN302</text>
<text x="366.6" y="167.9">U400</text>
<text x="171.2" y="190">U400</text>
</g>
<text font-size="4" x="379.4" y="270.1">AUD_VID</text>
<g font-size="3.5">
<text x="342.4" y="102.6">U330</text>
<text x="381.4" y="274.9">365259</text>
</g>
<g font-size="3.2">
<text x="113.7" y="44.4">U310</text>
<text x="175.7" y="44.2">U310</text>
<text x="221.1" y="63.5">U320</text>
<text x="114.1" y="125.9">U310</text>
<text x="177.8" y="120.9">U310</text>
<text x="220.6" y="126.1">U320</text>
<text x="379.1" y="262.9">Commodore</text>
</g>
<g font-size="2.9">
<text x="267.5" y="46.4">LEFT_EAR</text>
<text x="267.8" y="57.5">AUDOUT</text>
<text x="267.5" y="63.4">FLTLEFT</text>
<text x="135.3" y="84.8">RAWLEFT</text>
<text x="189" y="88.3">DSP/CD</text>
<text x="135" y="91.3">AUDIN</text>
<text x="135.3" y="95.4">RAWRIGHT</text>
<text x="258.5" y="139.7">FLTRIGHT</text>
<text x="255" y="148.3">RIGHT_EAR</text>
<text x="199.9" y="162.2">_CUTOFF</text>
<text x="84.4" y="200.8">RIGHT_EAR</text>
<text x="218.4" y="199.9">RIGHT_E</text>
<text x="242.3" y="203.5">ST_HEADPH3</text>
<text x="314.3" y="203.2">POWER</text>
<text x="316" y="199">U400</text>
<text x="86.2" y="234.9">LEFT_EAR</text>
<text x="218.4" y="234">LEFT_E</text>
<text x="350.8" y="257.1">.</text>
</g>
<g font-size="2.9" fill="#500">
<text x="234.4" y="56.1" transform="rotate(-90 234.4 56.1)">+</text>
<text x="238.9" y="56.2" transform="rotate(-90 238.9 56.2)">-</text>
<text x="330.5" y="77.5" transform="rotate(-90 330.5 77.5)">-</text>
<text x="335" y="77.5" transform="rotate(-90 335 77.5)">+</text>
<text x="353.5" y="77">+</text>
<text x="353.4" y="81.5">-</text>
<text x="373" y="90.3" transform="rotate(-90 373 90.3)">+</text>
<text x="377.5" y="90.3" transform="rotate(-90 377.5 90.3)">-</text>
<text x="234.4" y="130.8" transform="rotate(-90 234.4 130.8)">+</text>
<text x="238.9" y="130.8" transform="rotate(-90 238.9 130.8)">-</text>
<text x="136.4" y="202.4" transform="rotate(-90 136.4 202.4)">-</text>
<text x="141" y="202.4" transform="rotate(-90 141 202.4)">+</text>
<text x="191.7" y="199" transform="rotate(-90 191.7 199)">+</text>
<text x="196.3" y="199" transform="rotate(-90 196.3 199)">-</text>
<text x="290.4" y="198.5">+</text>
<text x="290.4" y="203.1">-</text>
<text x="340.7" y="202.8">+</text>
<text x="340.6" y="207.3">-</text>
<text x="191.7" y="233.1" transform="rotate(-90 191.7 233.1)">+</text>
<text x="196.3" y="233.1" transform="rotate(-90 196.3 233.1)">-</text>
<text x="136.4" y="236.5" transform="rotate(-90 136.4 236.5)">-</text>
<text x="141" y="236.5" transform="rotate(-90 141 236.5)">+</text>
</g>
<g font-size="2.5">
<text x="389.5" y="76.8">SPKR_OUT</text>
<text x="191.7" y="84.5">CN304</text>
<text x="43.2" y="121.8">PAULA_L</text>
<text x="43.2" y="130.3">PAULA_R</text>
<text x="336.8" y="188.7">Vhp</text>
<text x="247.2" y="206.9">CN400</text>
<text x="256.5" y="232.2">CN401</text>
<text x="377" y="274.9">B</text>
</g>
<g font-size="2.5" fill="#500">
<text x="340.3" y="83.8">6</text>
<text x="333.7" y="86.4">3</text>
<text x="344.6" y="86">1</text>
<text x="348.8" y="88.1">8</text>
<text x="333.7" y="94.9">2</text>
<text x="353.1" y="90.6">5</text>
<text x="340.3" y="99.2">4</text>
<text x="344.6" y="97.5">7</text>
<text x="357.8" y="173.8">11</text>
<text x="378.7" y="178.1">9</text>
<text x="357.8" y="182.3">10</text>
<text x="325.3" y="188.7" transform="rotate(-90 325.3 188.7)">5</text>
<text x="333.9" y="193">7</text>
<text x="333.9" y="197.3">2</text>
<text x="165.3" y="199.4">8</text>
<text x="184.6" y="199.4">6</text>
<text x="357.8" y="207.9">14</text>
<text x="318.4" y="213.9" transform="rotate(-90 318.4 213.9)">13</text>
<text x="326.9" y="212.4" transform="rotate(-90 326.9 212.4)">4</text>
<text x="378.7" y="212.2">16</text>
<text x="357.8" y="216.4">15</text>
<text x="165.3" y="233.5">1 CXA1263AM</text>
<text x="184.6" y="233.5">3</text>
<text x="173.4" y="243.7" transform="rotate(-90 173.4 243.7)">12</text>
</g>
<g font-size="2.3">
<text x="81.6" y="40.2">R310A</text>
<text x="103.8" y="38.5">C310A</text>
<text x="128" y="39.6">C310B</text>
<text x="139.4" y="39.7">6800pF</text>
<text x="214.9" y="39.8">R320C</text>
<text x="83.7" y="42.7">750</text>
<text x="101.9" y="42.9">0.047uF</text>
<text x="128" y="45.7">R310B</text>
<text x="142.5" y="45.7">R310C</text>
<text x="194.1" y="46.3">R320B</text>
<text x="215.5" y="42.6">4.7k</text>
<text x="127.1" y="51.4">10K</text>
<text x="140.2" y="51.6">10K</text>
<text x="196.1" y="49.1">10k</text>
<text x="233.8" y="53">CE320A</text>
<text x="108.5" y="54.6">SO14</text>
<text x="153.1" y="54.2">C310C</text>
<text x="153.2" y="58.1">3900pF</text>
<text x="174.4" y="54.8">SO14</text>
<text x="215.5" y="58.5">SO-8</text>
<text x="338.2" y="55.4">+AV</text>
<text x="100.5" y="62">Vref</text>
<text x="139.4" y="62.8">MMBF102L</text>
<text x="141.2" y="60.4">Q315</text>
<text x="141.4" y="64.7">SOT23</text>
<text x="234.2" y="64.2">16V</text>
<text x="234.2" y="61.6">22uF</text>
<text x="328.2" y="60.2">C330B</text>
<text x="354.3" y="65.5">R330B</text>
<text x="128.8" y="69">470K</text>
<text x="129" y="66.7">R315</text>
<text x="193.8" y="66.7">R320A</text>
<text x="194.9" y="69">10k</text>
<text x="212.5" y="66.7">R320D</text>
<text x="212.7" y="69">2.4k</text>
<text x="250.5" y="71.2" transform="rotate(-90 250.5 71.2)">R303B</text>
<text x="253" y="67.8" transform="rotate(-90 253 67.8)">1K</text>
<text x="327.5" y="68.5">0.1uf</text>
<text x="354.8" y="68.2">3.3k</text>
<text x="176.2" y="73.9">C320C</text>
<text x="236.6" y="75.6">R303A</text>
<text x="328.6" y="74.6">CE330C</text>
<text x="356.9" y="76">CE330D</text>
<text x="176.5" y="82.8">330pf</text>
<text x="216.3" y="79.8">R321A</text>
<text x="218.1" y="83.9">10k</text>
<text x="242.1" y="81.4">1K</text>
<text x="292" y="83.7">C330A</text>
<text x="302.7" y="83.2">R330A</text>
<text x="326.8" y="82.2">100uf</text>
<text x="355.9" y="79">10uf</text>
<text x="357.2" y="81.6">25V</text>
<text x="90.6" y="87.6">R310D</text>
<text x="327.1" y="84.5">6.3V</text>
<text x="370.9" y="87.8">CE330E</text>
<text x="95" y="94.6">1.2k</text>
<text x="292.2" y="91.7">0.22uf</text>
<text x="305.7" y="91.9">47k</text>
<text x="337" y="93.3">SO-8</text>
<text x="360.7" y="95.1">C330F</text>
<text x="372" y="95.3">470uf</text>
<text x="176.5" y="100.1">C320D</text>
<text x="215.9" y="97.4">R321B</text>
<text x="218.7" y="101.7">10k</text>
<text x="237.4" y="98.8">R302A</text>
<text x="359.5" y="100.3">0.1uf</text>
<text x="373.2" y="97.3">16V</text>
<text x="373.5" y="100">RADIAL</text>
<text x="176.9" y="107.8">330pf</text>
<text x="241.6" y="105.9">1K</text>
<text x="361.7" y="107.5">R330C</text>
<text x="104.7" y="113.7">C310D</text>
<text x="128.2" y="113.6">C316A</text>
<text x="206.1" y="109.4">R320E</text>
<text x="207.7" y="111.6">10k</text>
<text x="318.6" y="108.6">+AV</text>
<text x="361" y="110.2">2.2</text>
<text x="82.3" y="118.8">750</text>
<text x="83.1" y="116.2">R310E</text>
<text x="103.8" y="117.3">0.047uF</text>
<text x="139.6" y="114.1">6800pF</text>
<text x="215.1" y="115.5">R320G</text>
<text x="215.3" y="118.1">4.7k</text>
<text x="130" y="120.5">10K</text>
<text x="143.3" y="120.5">10K</text>
<text x="250.5" y="124.3" transform="rotate(-90 250.5 124.3)">R302B</text>
<text x="253.2" y="123.1" transform="rotate(-90 253.2 123.1)">1K</text>
<text x="281.2" y="120.2" transform="rotate(-90 281.2 120.2)">1812</text>
<text x="322.5" y="120.1">R336A</text>
<text x="323" y="122.8">10k</text>
<text x="384.1" y="125.2">R330D</text>
<text x="128.6" y="127.2">R316A</text>
<text x="142.5" y="127.2">R316B</text>
<text x="156.9" y="127.3">C316B</text>
<text x="174.8" y="129.2">SO14</text>
<text x="196.3" y="131.9">10k</text>
<text x="233.8" y="127.7">CE320B</text>
<text x="327.1" y="129.9">Q336</text>
<text x="338.9" y="130.1">R336B</text>
<text x="365.6" y="130.4">1N4148</text>
<text x="367" y="127.7">D337</text>
<text x="382.9" y="129">470</text>
<text x="108.3" y="135.6">SO14</text>
<text x="156.5" y="132.4">3900pF</text>
<text x="194.9" y="133.8">R320F</text>
<text x="215.1" y="133.3">SO-8</text>
<text x="234.2" y="136.3">22uF</text>
<text x="305.3" y="137.9">2N3904</text>
<text x="306.1" y="135.6">Q335</text>
<text x="326" y="135.8">SOT23</text>
<text x="327.7" y="132.4">2N3904</text>
<text x="366.4" y="137.9">SOT23</text>
<text x="384.1" y="138">R330E</text>
<text x="100.5" y="143.1">Vref</text>
<text x="139.1" y="140.8">MMBF102L</text>
<text x="140" y="138">Q316</text>
<text x="140.3" y="143.3">SOT23</text>
<text x="212" y="141">R320H</text>
<text x="212.8" y="143.7">2.4k</text>
<text x="234.2" y="138.8">16V</text>
<text x="305.6" y="139.9">SOT23</text>
<text x="339.7" y="139.3">470</text>
<text x="350.6" y="139.6">C336</text>
<text x="384.7" y="141.7">1k</text>
<text x="127.9" y="147.7">R316C</text>
<text x="129" y="149.9">470K</text>
<text x="177.6" y="145.7">+AV</text>
<text x="349.4" y="145.2">0.22uF</text>
<text x="181.2" y="151.4">R317B</text>
<text x="182.5" y="154">2.7K</text>
<text x="130" y="167.8">R316D</text>
<text x="130.7" y="164.5">10K</text>
<text x="173.6" y="165.2">Q317</text>
<text x="188.4" y="167.8">R317A</text>
<text x="190" y="165.4">10K</text>
<text x="143.3" y="169.1">C317</text>
<text x="172.1" y="171">SOT23</text>
<text x="172.2" y="168.7">2N3906</text>
<text x="135.2" y="175.7">-AV</text>
<text x="290.4" y="179.7">+AUD</text>
<text x="150.3" y="182.9">Vhp</text>
<text x="153" y="191.1">100K</text>
<text x="110.5" y="197.2">R400</text>
<text x="133" y="196.8">CE423</text>
<text x="146.1" y="193.3">R402</text>
<text x="189.9" y="196.5">CE426</text>
<text x="299.4" y="197.2">C421</text>
<text x="105.7" y="202.9">200K</text>
<text x="190.4" y="203.7">100UF</text>
<text x="281" y="198.7">CE420</text>
<text x="282.3" y="201.5">100uf</text>
<text x="298.2" y="202.7">0.22uF</text>
<text x="344.1" y="201.5">CE422</text>
<text x="345" y="203.6">47uF</text>
<text x="125.8" y="208">100K</text>
<text x="133.3" y="204.2">4.7uF</text>
<text x="135.2" y="207.1">25V</text>
<text x="191.5" y="206.4">6.3V</text>
<text x="281.9" y="204.3">6.3V</text>
<text x="345.4" y="205.8">16V</text>
<text x="118.4" y="210.4">R401</text>
<text x="362.7" y="215.8">SO16</text>
<text x="150.3" y="217">Vhp</text>
<text x="146.1" y="227.4">R405</text>
<text x="153" y="225.2">100K</text>
<text x="110.5" y="231.3">R403</text>
<text x="133" y="230.9">CE424</text>
<text x="189.9" y="230.6">CE427</text>
<text x="106.3" y="237.5">200K</text>
<text x="133.3" y="238.3">4.7uF</text>
<text x="168.6" y="237.1">SO16</text>
<text x="190.4" y="237.9">100UF</text>
<text x="249.7" y="236">Volume Control</text>
<text x="254.2" y="239.4">+AUD</text>
<text x="118.4" y="244.5">R404</text>
<text x="125.2" y="242.3">100K</text>
<text x="135.7" y="240.9">25V</text>
<text x="191.5" y="240.5">6.3V</text>
<text x="244.1" y="251.5">10K</text>
<text x="247" y="246.3">R407</text>
<text x="151" y="255.4">0.22uF</text>
<text x="151.5" y="252.8">C425</text>
<text x="382.8" y="266.1">SCHEMATIC</text>
</g>
<g font-size="2.3" fill="#500">
<text x="324.3" y="194.1" transform="rotate(-90 324.3 194.1)">Vcc</text>
<text x="328.9" y="193.8">VCT</text>
<text x="329.9" y="198.1">nc</text>
<text x="319.3" y="209.6" transform="rotate(-90 319.3 209.6)">Gnd</text>
<text x="327.8" y="209.6" transform="rotate(-90 327.8 209.6)">P_GND</text>
</g>
<text font-size="2.3" fill="#300" x="45.3" y="290.8">© rebuild for www.amigawiki.org · for private use only</text>
<g font-size="2.2">
<text x="108.2" y="52.2">LF347</text>
<text x="174.6" y="51.9">LF347</text>
<text x="215" y="56.2">LM833</text>
<text x="336.5" y="91.1">LM386</text>
<text x="174.4" y="126.6">LF347</text>
<text x="214.6" y="130.7">LM833</text>
<text x="108" y="133">LF347</text>
<text x="362" y="177.6">CXA1263AM</text>
<text x="167.5" y="199.1">CXA1263AM</text>
<text x="362.5" y="211.8">CXA1263AM</text>
<text x="306.2" y="276.6">C.A.D. Generated</text>
</g>
<g font-size="2">
<text x="399.2" y="274.6">C</text>
<text x="392.7" y="277.7">2</text>
<text x="398.8" y="277.6">2</text>
</g>
<text font-size="1.8" x="359.5" y="276.3">A4000T</text>
<g font-size="1.7" fill="#500">
<text x="105" y="50.1">13</text>
<text x="172.1" y="48">3</text>
<text x="186.8" y="52.3">1</text>
<text x="105" y="58.6">12</text>
<text x="120.7" y="54.3">14</text>
<text x="172.1" y="56.5">2</text>
<text x="212.6" y="54.3">2</text>
<text x="227.3" y="58.6">1</text>
<text x="212.6" y="62.9">3</text>
<text x="172.1" y="122.6">5</text>
<text x="106" y="131.1">9</text>
<text x="172.1" y="131.2">6</text>
<text x="186.8" y="126.9">7</text>
<text x="212.6" y="129">6</text>
<text x="120.7" y="135.4">8</text>
<text x="212.6" y="137.5">5</text>
<text x="227.3" y="133.2">7</text>
<text x="105" y="139.6">10</text>
</g>
<text font-size="1.7" x="142.7" y="163.9">0.01uF</text>
<g font-size="1.6">
<text x="280.2" y="75.3">RCA_JACK</text>
<text x="258.6" y="78.4">FB303</text>
<text x="282.3" y="81.6">WHITE</text>
<text x="258.6" y="101.9">FB302</text>
<text x="280.2" y="98.7">RCA_JACK</text>
<text x="283.6" y="104.9">RED</text>
<text x="266.9" y="110.7" transform="rotate(-90 266.9 110.7)">EC302</text>
<text x="271.2" y="110.7" transform="rotate(-90 271.2 110.7)">EC303</text>
<text x="266.9" y="118.8" transform="rotate(-90 266.9 118.8)">100pf</text>
<text x="271.2" y="118.8" transform="rotate(-90 271.2 118.8)">100pf</text>
<text x="284.8" y="119.1" transform="rotate(-90 284.8 119.1)">FB300</text>
<text x="290.3" y="122.3" transform="rotate(-90 290.3 122.3)">EC304</text>
<text x="293.1" y="122.5" transform="rotate(-90 293.1 122.5)">100pf</text>
<text x="224.5" y="217">FB710</text>
<text x="224.5" y="223.4">FB711</text>
<text x="237.1" y="230.1" transform="rotate(-90 237.1 230.1)">EC711</text>
<text x="241.3" y="230.1" transform="rotate(-90 241.3 230.1)">EC710</text>
<text x="237.1" y="238.2" transform="rotate(-90 237.1 238.2)">100pf</text>
<text x="241.3" y="238.2" transform="rotate(-90 241.3 238.2)">100pf</text>
<text x="304" y="262.1">1993 COMMODORE-AMIGA, INC.</text>
<text x="359.1" y="260.8">DRAWN BY:</text>
<text x="371" y="260.8">DATE</text>
<text x="376.1" y="277.4">SCALE NONE</text>
<text x="387.2" y="277.4">SHEET</text>
<text x="396.2" y="277.4">OF</text>
</g>
<g font-size="1.6" fill="#500">
<text x="204.4" y="86.5" transform="rotate(-90 204.4 86.5)">1</text>
<text x="204.4" y="91.6" transform="rotate(-90 204.4 91.6)">2</text>
<text x="204.4" y="96.7" transform="rotate(-90 204.4 96.7)">3</text>
<text x="251.3" y="212.3" transform="rotate(-90 251.3 212.3)">1</text>
<text x="251.3" y="217.4" transform="rotate(-90 251.3 217.4)">2</text>
<text x="251.3" y="222.5" transform="rotate(-90 251.3 222.5)">3</text>
<text x="262" y="245.1" transform="rotate(-90 262 245.1)">1</text>
<text x="262" y="249.4" transform="rotate(-90 262 249.4)">2</text>
<text x="262" y="257.9" transform="rotate(-90 262 257.9)">4</text>
<text x="262" y="253.7" transform="rotate(-90 262 253.7)">3</text>
</g>
<g font-size="1.4">
<text x="302.3" y="261.7">c</text>
<text x="294.7" y="264.2">Information contained herein is the unpublished,</text>
<text x="294.7" y="265.9">confidential and trade secret property of</text>
<text x="294.7" y="267.6">Commodore-Amiga, Inc.</text>
<text x="294.7" y="269.3">or disclosure of this information without the</text>
<text x="313.9" y="267.6">Any use, reproduction,</text>
<text x="294.7" y="271">prior written permission of Commodore is</text>
<text x="294.7" y="272.7">strictly prohibited.</text>
<text x="364.7" y="272.3">300-450</text>
<text x="295.5" y="278.7">No manual changes may be made to this document</text>
</g>
<g font-size="1.3" fill="#500">
<text x="90.3" y="39" transform="rotate(-90 90.3 39)">2</text>
<text x="100.9" y="36.8" transform="rotate(-90 100.9 36.8)">2</text>
<text x="137.2" y="39" transform="rotate(-90 137.2 39)">2</text>
<text x="90.3" y="45.9" transform="rotate(-90 90.3 45.9)">1</text>
<text x="100.9" y="43.7" transform="rotate(-90 100.9 43.7)">1</text>
<text x="137.2" y="45.9" transform="rotate(-90 137.2 45.9)">1</text>
<text x="214.5" y="45.9">1</text>
<text x="221.4" y="45.9">2</text>
<text x="127.1" y="48">1</text>
<text x="134" y="48">2</text>
<text x="139.9" y="48">1</text>
<text x="146.8" y="48">2</text>
<text x="164.5" y="51.8" transform="rotate(-90 164.5 51.8)">2</text>
<text x="195.3" y="52.3">1</text>
<text x="202.2" y="52.3">2</text>
<text x="164.5" y="58.7" transform="rotate(-90 164.5 58.7)">1</text>
<text x="231.5" y="58.3">1</text>
<text x="238.5" y="58.3">2</text>
<text x="137.2" y="64.5" transform="rotate(-90 137.2 64.5)">2</text>
<text x="203.3" y="64.5" transform="rotate(-90 203.3 64.5)">2</text>
<text x="211.4" y="64.5" transform="rotate(-90 211.4 64.5)">2</text>
<text x="247.7" y="62.4" transform="rotate(-90 247.7 62.4)">1</text>
<text x="327.5" y="62.9">1</text>
<text x="334.4" y="62.9">2</text>
<text x="352.5" y="64.5" transform="rotate(-90 352.5 64.5)">2</text>
<text x="137.2" y="71.5" transform="rotate(-90 137.2 71.5)">1</text>
<text x="203.3" y="71.5" transform="rotate(-90 203.3 71.5)">1</text>
<text x="211.4" y="71.5" transform="rotate(-90 211.4 71.5)">1</text>
<text x="247.7" y="69.3" transform="rotate(-90 247.7 69.3)">2</text>
<text x="352.5" y="71.5" transform="rotate(-90 352.5 71.5)">1</text>
<text x="280.6" y="77.4">1</text>
<text x="352.5" y="75.2" transform="rotate(-90 352.5 75.2)">1</text>
<text x="176.1" y="79.6">2</text>
<text x="183" y="79.6">1</text>
<text x="226.4" y="79.5" transform="rotate(-90 226.4 79.5)">2</text>
<text x="235.8" y="79.6">2</text>
<text x="242.7" y="79.6">1</text>
<text x="280.6" y="81.7">3</text>
<text x="280.6" y="79.6">2</text>
<text x="327.5" y="79.6">2</text>
<text x="334.4" y="79.6">1</text>
<text x="352.5" y="82.1" transform="rotate(-90 352.5 82.1)">2</text>
<text x="226.4" y="86.4" transform="rotate(-90 226.4 86.4)">1</text>
<text x="291.3" y="86.4">1</text>
<text x="298.2" y="86.4">2</text>
<text x="301.9" y="86.4">1</text>
<text x="308.8" y="86.4">2</text>
<text x="339" y="86.4">VCC</text>
<text x="340.7" y="88.1">GAIN1</text>
<text x="90.8" y="90.6">2</text>
<text x="97.7" y="90.6">1</text>
<text x="226.4" y="94.4" transform="rotate(-90 226.4 94.4)">1</text>
<text x="342" y="94.9">BYP</text>
<text x="344.6" y="90.2">GAIN2</text>
<text x="358.9" y="94.4" transform="rotate(-90 358.9 94.4)">2</text>
<text x="370.1" y="92.4">1</text>
<text x="377.1" y="92.4">2</text>
<text x="226.4" y="101.3" transform="rotate(-90 226.4 101.3)">2</text>
<text x="280.6" y="100.9">1</text>
<text x="339" y="96.2">GND</text>
<text x="358.9" y="101.3" transform="rotate(-90 358.9 101.3)">1</text>
<text x="176.1" y="105.2">2</text>
<text x="183" y="105.2">1</text>
<text x="205" y="107.2" transform="rotate(-90 205 107.2)">2</text>
<text x="235.8" y="103.1">2</text>
<text x="242.7" y="103.1">1</text>
<text x="280.6" y="105.1">3</text>
<text x="280.6" y="103">2</text>
<text x="358.9" y="105.1" transform="rotate(-90 358.9 105.1)">2</text>
<text x="90.3" y="113.6" transform="rotate(-90 90.3 113.6)">2</text>
<text x="100.9" y="111.5" transform="rotate(-90 100.9 111.5)">2</text>
<text x="137.2" y="113.6" transform="rotate(-90 137.2 113.6)">2</text>
<text x="358.9" y="112" transform="rotate(-90 358.9 112)">1</text>
<text x="100.9" y="118.4" transform="rotate(-90 100.9 118.4)">1</text>
<text x="205" y="114.1" transform="rotate(-90 205 114.1)">1</text>
<text x="247.7" y="120" transform="rotate(-90 247.7 120)">2</text>
<text x="322.3" y="117.9" transform="rotate(-90 322.3 117.9)">2</text>
<text x="90.3" y="120.5" transform="rotate(-90 90.3 120.5)">1</text>
<text x="127.1" y="122.6">1</text>
<text x="134" y="122.6">2</text>
<text x="137.2" y="120.5" transform="rotate(-90 137.2 120.5)">1</text>
<text x="139.9" y="122.6">1</text>
<text x="146.8" y="122.6">2</text>
<text x="214.5" y="120.5">1</text>
<text x="221.4" y="120.5">2</text>
<text x="322.3" y="124.8" transform="rotate(-90 322.3 124.8)">1</text>
<text x="382.4" y="124.3" transform="rotate(-90 382.4 124.3)">2</text>
<text x="166.7" y="126.4" transform="rotate(-90 166.7 126.4)">2</text>
<text x="195.3" y="126.9">1</text>
<text x="202.2" y="126.9">2</text>
<text x="247.7" y="126.9" transform="rotate(-90 247.7 126.9)">1</text>
<text x="321.1" y="129">3</text>
<text x="382.4" y="131.2" transform="rotate(-90 382.4 131.2)">1</text>
<text x="166.7" y="133.3" transform="rotate(-90 166.7 133.3)">1</text>
<text x="231.5" y="132.9">1</text>
<text x="238.5" y="132.9">2</text>
<text x="312.6" y="133.3">3</text>
<text x="317.3" y="137.6">1</text>
<text x="325.9" y="133.3">1</text>
<text x="338.2" y="133.3">1</text>
<text x="345.1" y="133.3">2</text>
<text x="365.9" y="135.1">3</text>
<text x="372.8" y="135.1">1</text>
<text x="382.4" y="137" transform="rotate(-90 382.4 137)">2</text>
<text x="209.7" y="139.2" transform="rotate(-90 209.7 139.2)">2</text>
<text x="312.6" y="143.5">2</text>
<text x="321.1" y="139.3">2</text>
<text x="356.8" y="139.2" transform="rotate(-90 356.8 139.2)">2</text>
<text x="382.4" y="144" transform="rotate(-90 382.4 144)">1</text>
<text x="137.2" y="145.6" transform="rotate(-90 137.2 145.6)">2</text>
<text x="209.7" y="146.1" transform="rotate(-90 209.7 146.1)">1</text>
<text x="356.8" y="146.1" transform="rotate(-90 356.8 146.1)">1</text>
<text x="137.2" y="152.5" transform="rotate(-90 137.2 152.5)">1</text>
<text x="179.8" y="152" transform="rotate(-90 179.8 152)">2</text>
<text x="170.3" y="158.1">2</text>
<text x="179.8" y="158.9" transform="rotate(-90 179.8 158.9)">1</text>
<text x="184.6" y="161">1</text>
<text x="191.5" y="161">2</text>
<text x="137.2" y="162.6" transform="rotate(-90 137.2 162.6)">1</text>
<text x="150" y="162.6" transform="rotate(-90 150 162.6)">1</text>
<text x="170.1" y="165.5">3</text>
<text x="172.4" y="162.8">1</text>
<text x="137.2" y="169.5" transform="rotate(-90 137.2 169.5)">2</text>
<text x="150" y="169.5" transform="rotate(-90 150 169.5)">2</text>
<text x="361.6" y="174.7">PB_IN1</text>
<text x="371" y="178.9">PB_OUT1</text>
<text x="361.6" y="183.2">PB_FB1</text>
<text x="153.9" y="188.2" transform="rotate(-90 153.9 188.2)">2</text>
<text x="153.9" y="195.1" transform="rotate(-90 153.9 195.1)">1</text>
<text x="294.6" y="196.7" transform="rotate(-90 294.6 196.7)">1</text>
<text x="305.6" y="196.7" transform="rotate(-90 305.6 196.7)">2</text>
<text x="107.9" y="199.4">1</text>
<text x="114.8" y="199.4">2</text>
<text x="133.5" y="199.4">2</text>
<text x="140.4" y="199.4">1</text>
<text x="168.1" y="201.2">VR_IN1</text>
<text x="176" y="200.8">P_OUT1</text>
<text x="188.9" y="201.2">1</text>
<text x="195.8" y="201.2">2</text>
<text x="294.6" y="203.7" transform="rotate(-90 294.6 203.7)">2</text>
<text x="305.6" y="203.7" transform="rotate(-90 305.6 203.7)">1</text>
<text x="339.7" y="201" transform="rotate(-90 339.7 201)">1</text>
<text x="126.1" y="205.3" transform="rotate(-90 126.1 205.3)">2</text>
<text x="339.7" y="207.9" transform="rotate(-90 339.7 207.9)">2</text>
<text x="361.6" y="208.8">PB_IN2</text>
<text x="126.1" y="212.2" transform="rotate(-90 126.1 212.2)">1</text>
<text x="371" y="213">PB_OUT2</text>
<text x="361.6" y="217.3">PB_FB2</text>
<text x="153.9" y="222.3" transform="rotate(-90 153.9 222.3)">2</text>
<text x="107.9" y="233.5">1</text>
<text x="114.8" y="233.5">2</text>
<text x="133.5" y="233.5">2</text>
<text x="140.4" y="233.5">1</text>
<text x="153.9" y="229.2" transform="rotate(-90 153.9 229.2)">1</text>
<text x="126.1" y="239.4" transform="rotate(-90 126.1 239.4)">2</text>
<text x="167.7" y="235.7">VR_IN2</text>
<text x="174" y="238.9" transform="rotate(-90 174 238.9)">VRC</text>
<text x="175.6" y="235.3">P_OUT2</text>
<text x="188.9" y="235.3">1</text>
<text x="195.8" y="235.3">2</text>
<text x="126.1" y="246.3" transform="rotate(-90 126.1 246.3)">1</text>
<text x="160.6" y="250.1" transform="rotate(-90 160.6 250.1)">2</text>
<text x="244.3" y="248.4">1</text>
<text x="251.2" y="248.4">2</text>
<text x="160.6" y="257" transform="rotate(-90 160.6 257)">1</text>
</g>
<g font-size="1.3">
<text x="161" y="64.3">AUDIO</text>
<text x="207.9" y="77.1">AUDIO</text>
<text x="231.3" y="83.5">AUDIO</text>
<text x="195.1" y="98.4">AUDIO</text>
<text x="231.3" y="107">AUDIO</text>
<text x="171.6" y="109.1">AUDIO</text>
<text x="337.9" y="119.7">AUDIO</text>
<text x="265.4" y="126.1">AUDIO</text>
<text x="282.5" y="128.3">AUDIO</text>
<text x="163.1" y="138.9">AUDIO</text>
<text x="207.9" y="151.7">AUDIO</text>
<text x="310.2" y="151.7">AUDIO</text>
<text x="355" y="153.9">AUDIO</text>
<text x="380.6" y="151.7">AUDIO</text>
<text x="148.2" y="175.2">AUDIO</text>
<text x="122.6" y="220">AUDIO</text>
<text x="291" y="220">AUDIO</text>
<text x="235.6" y="245.5">AUDIO</text>
<text x="122.6" y="254.1">AUDIO</text>
<text x="158.8" y="262.6">AUDIO</text>
<text x="359.6" y="262.1">PAUL LASSA</text>
<text x="254.8" y="264.7">AUDIO</text>
<text x="359.1" y="267.6">APPR:</text>
<text x="359.1" y="265.9">ENGR: PAL/DBH</text>
<text x="359.1" y="264.2">CHKD:</text>
<text x="359.3" y="271">REFERENCE GROUP</text>
<text x="359.5" y="274.4">USED</text>
<text x="363.7" y="274.4">ON</text>
<text x="367.6" y="274.4">NEXT ASSY</text>
<text x="376.1" y="272.7">SIZE</text>
<text x="398.7" y="272.7">REV</text>
<text x="341.1" y="279.6">PATH: /project/aa4t/av_m1 audio</text>
<text x="368.5" y="276.3">365261</text>
</g>
<text font-size="1.2" fill="#300" x="41.1" y="288.9" transform="rotate(-90 41.1 288.9)">Rev.1.37 (02.09.2012)</text>
<text font-size="1" fill="#500" x="335.4" y="197.8">NC</text>
<g font-size="1">
<text x="370.2" y="262.4">11/10/92</text>
<text x="370.7" y="265.6">06/8/93</text>
</g>
<g font-size=".7" fill="#500">
<text x="279.7" y="77.9">SIGNAL</text>
<text x="279.7" y="82.1">SHORTBAR</text>
<text x="279.7" y="80">SHIELD</text>
<text x="279.7" y="101.3">SIGNAL</text>
<text x="279.7" y="105.6">SHORTBAR</text>
<text x="279.7" y="103.4">SHIELD</text>
</g>
</svg>
